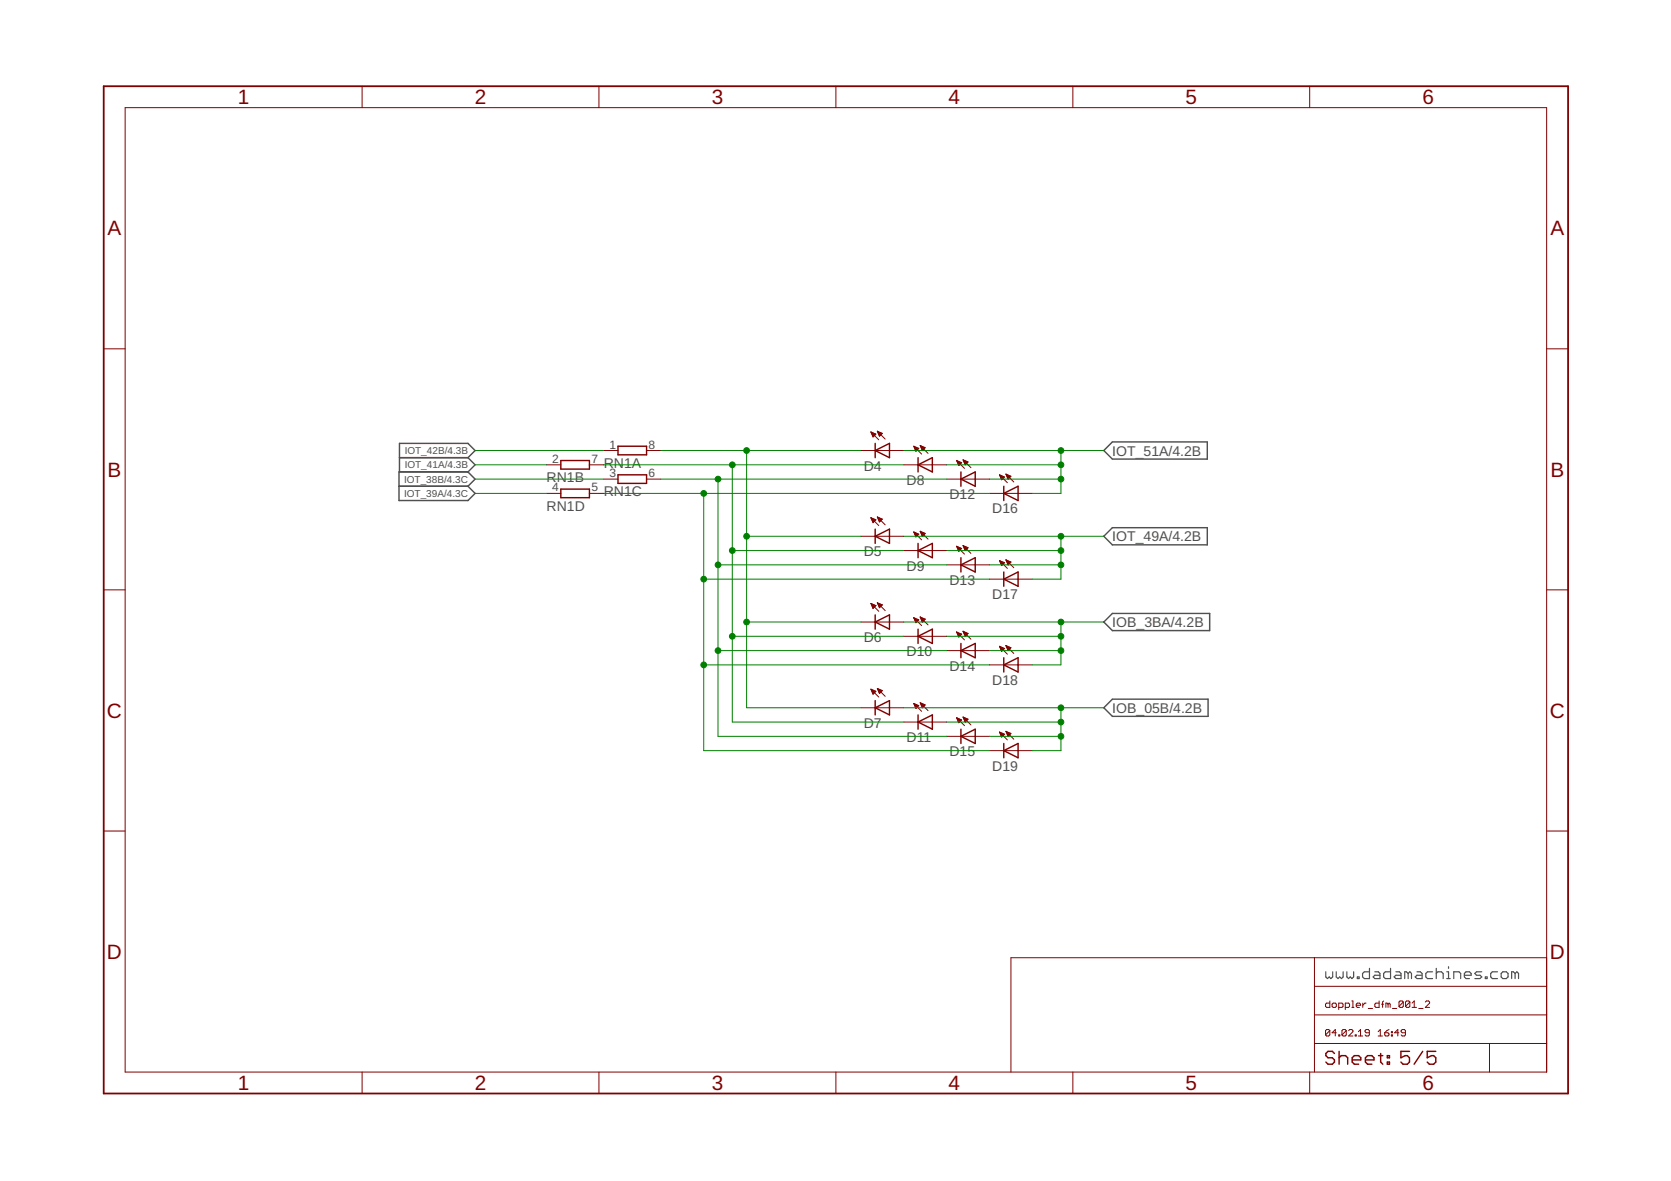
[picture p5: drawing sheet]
<svg xmlns="http://www.w3.org/2000/svg" width="297mm" height="210mm" viewBox="0 0 297 210" stroke-linecap="round" stroke-linejoin="round" font-family="sans-serif">
<g fill="none" stroke="#505050" stroke-width=".21">
<path d="M235.7 172.7v.9l.3 .3 .3-.3 .3 .3 .3-.3v-.9M237.5 172.7v.9l.3 .3 .3-.3 .4 .3 .3-.3v-.9M239.4 172.7v.9l.3 .3 .3-.3 .3 .3 .3-.3v-.9M241.3 173.6h.3v.3h-.3zM243.4 172.1v1.8h-.9l-.3-.3v-.6l.3-.3h.9M244.4 172.7h.6l.3 .3v.9h-.9l-.3-.3 .3-.3h.9M247.2 172.1v1.8h-.9l-.3-.3v-.6l.3-.3h.9M248.1 172.7h.7l.2 .3v.9h-.9l-.3-.3 .3-.3h.9M250.3 173l-.3-.3h-.3v1.2M250.3 173v.9M250.3 173l.3-.3 .3 .3v.9M251.9 172.7h.6l.3 .3v.9h-.9l-.3-.3 .3-.3h.9"/>
<path d="M254.7 172.7h-1l-.3 .3v.6l.3 .3h1M255.3 173l.3-.3h.6l.3 .3v.9M255.3 172.1v1.8M257.2 173.9h.6M257.2 172.7h.3v1.2M257.5 171.8v.3M258.4 173.9v-1.2h1l.3 .3v.9M260.3 173.3h1.2v-.3l-.3-.3h-.6l-.3 .3v.6l.3 .3h.6M263.4 172.7h-.9l-.3 .3 .3 .3h.6l.3 .3-.3 .3h-.9M264 173.6h.4v.3h-.4zM266.2 172.7h-.9l-.3 .3v.6l.3 .3h.9M266.8 173l.3-.3h.7l.3 .3v.6l-.3 .3h-.7l-.3-.3z"/>
<path d="M269.3 173l-.3-.3h-.3v1.2M269.3 173v.9M269.3 173l.3-.3 .3 .3v.9"/>
</g>
<path d="M70.9 86.4h12.3M71 81.3h12.2M83.2 81.3l1.3-1.2-1.3-1.3h-12.2v5.1M83.2 81.3l1.3 1.3-1.3 1.3M83.2 83.9h-12.3v5.1h12.3l1.3-1.3-1.3-1.3M83.2 83.9l1.3 1.3-1.3 1.2M196.2 80.1l1.5-1.6h16.9v3.1h-16.9zM196.2 95.3l1.5-1.5h16.9v3h-16.9zM196.2 110.6l1.5-1.6h17.3v3.1h-17.3zM196.2 125.8l1.5-1.5h17.1v3h-17.1z" fill="none" stroke="#505050" stroke-width=".25"/>
<g fill="none" stroke="#800000" stroke-width=".25">
<path d="M109.9 79.3h5v1.5h-5zM155.6 78.8v2.5M99.7 81.9h5.1v1.5h-5.1zM99.7 86.9h5.1v1.6h-5.1zM109.9 84.4h5v1.5h-5zM155.6 80.1l2.5-1.3v2.5zM155.6 94v2.6M155.6 95.3l2.5-1.3v2.6zM163.2 82.6l2.5-1.3v2.6zM163.2 81.3v2.6M163.2 96.6v2.5M163.2 97.9l2.5-1.3v2.5z"/>
<path d="M170.8 85.2l2.6-1.3v2.5zM170.8 83.9v2.5M170.8 99.1v2.6M178.4 87.7l2.6-1.3v2.6zM178.4 86.4v2.6M155.6 109.3v2.5M155.6 110.6l2.5-1.3v2.5zM163.2 111.8v2.6M163.2 113.1l2.5-1.3v2.6zM170.8 114.4v2.5M170.8 100.4l2.6-1.3v2.6zM170.8 115.6l2.6-1.2v2.5z"/>
<path d="M178.4 101.7v2.5M178.4 116.9v2.5M178.4 102.9l2.6-1.2v2.5zM178.4 118.2l2.6-1.3v2.5zM155.6 124.5v2.6M155.6 125.8l2.5-1.3v2.6zM163.2 127.1v2.5M163.2 128.3l2.5-1.2v2.5zM170.8 129.6v2.5M170.8 130.9l2.6-1.3v2.5zM178.4 132.1v2.6M178.4 133.4l2.6-1.3v2.6z"/>
<path d="M237.2 187.2l-.4-.3h-.7l-.4 .3v.4l.4 .4h.7l.4 .4v.4l-.4 .3h-.7l-.4-.3M238 186.9v2.2M238 188l.4-.4h.8l.4 .4v1.1M240.4 188.4h1.5v-.4l-.4-.4h-.8l-.3 .4v.8l.3 .3h.8M242.7 188.4h1.5v-.4l-.3-.4h-.8l-.4 .4v.8l.4 .3h.8M245 187.6h.8M245.4 187.2v1.6l.4 .3M246.6 187.6h.4v.4h-.4zM246.6 188.8h.4v.3h-.4zM250.5 186.9h-1.5v1.1l.8-.4h.4l.3 .4v.8l-.3 .3h-.8l-.4-.3M252.9 186.9l-1.5 2.2M255.2 186.9h-1.5v1.1l.8-.4h.3l.4 .4v.8l-.4 .3h-.7l-.4-.3"/>
</g>
<g fill="none" stroke="#800000" stroke-width=".18">
<path d="M22.2 19.1h252.7v171.4h-252.7zM64.4 15.3v3.8M106.5 15.3v3.8M148.6 15.3v3.8M190.7 15.3v3.8M232.8 15.3v3.8M18.4 62h3.8M154.8 76.8l1.4 1.4M154.8 76.8l.9 .4-.5 .5zM154.9 76.9h.1M154.9 77h.4M155 77.1h.6"/>
<path d="M155 77.2h.6M155.1 77.4h.4M155.1 77.5h.3M155.2 77.6h.1M156 76.6l1.4 1.4M156 76.6l.8 .4-.5 .5zM156 76.8h.2M156 76.9h.5M156.1 77h.7M156.1 77.1h.7M156.2 77.2h.4M156.3 77.4h.2"/>
<path d="M156.3 77.5h.1M162.4 79.3l1.4 1.4M162.4 79.3l.9 .4-.5 .5zM162.5 79.4h.1M162.5 79.5h.4M162.6 79.7h.6M162.6 79.8h.7M162.7 79.9h.4M163.6 79.2l1.4 1.4M163.6 79.2l.9 .4-.5 .5zM163.6 79.3h.2M163.7 79.4h.4"/>
<path d="M163.7 79.5h.7M163.8 79.7h.6M163.8 79.8h.5M163.9 79.9h.2M274.9 62h3.8M97.2 82.6h2.5M97.2 87.7h2.5M104.8 82.6h2.5M104.8 87.7h2.5M107.3 80.1h2.6M107.3 85.2h2.6M114.9 80.1h2.6"/>
<path d="M114.9 85.2h2.6M153 80.1h7.7M153 95.3h7.7M154.8 92l1.4 1.4M154.8 92l.9 .4-.5 .5zM154.8 92.1h.1M154.9 92.2h.3M154.9 92.3h.6M155 92.4h.7M155 92.6h.5M155.1 92.7h.3M155.2 92.8h.1"/>
<path d="M156 91.9l1.4 1.4M156 91.9l.8 .4-.5 .5zM156 91.9h.1M156 92.1h.4M156.1 92.2h.6M156.1 92.3h.7M156.2 92.4h.5M156.2 92.6h.3M156.3 92.7h.1M160.7 82.6h7.6M160.7 97.9h7.6M162.4 94.6l1.4 1.3"/>
<path d="M162.4 94.6l.9 .3-.5 .5zM162.5 94.6h.1M162.5 94.7h.3M162.6 94.8h.5M162.6 95h.7M162.7 95.1h.5M162.7 95.2h.3M162.7 80h.3M162.8 95.3h.1M162.8 80.1h.1M163.6 94.4l1.4 1.4M163.6 94.4l.9 .4-.5 .5z"/>
<path d="M163.6 94.5h.1M163.6 94.6h.4M163.7 94.7h.6M163.7 94.8h.7M163.8 95h.5M163.9 95.1h.3M163.9 80h.1M163.9 95.2h.2M168.3 85.2h7.6M170.1 81.9l1.3 1.3M170.1 81.9l.8 .3-.5 .5zM170.1 97.1l1.3 1.4"/>
<path d="M170.1 97.1l.8 .4-.5 .5M170.1 97.1l.3 .9M170.1 81.9h.1M170.1 97.1h.1M170.1 97.3h.3M170.1 82.1h.4M170.2 97.4h.5M170.2 82.2h.6M170.2 97.5h.7M170.2 82.3h.7M170.3 97.6h.5M170.3 82.4h.5"/>
<path d="M170.3 97.7h.4M170.3 82.5h.3M170.4 97.9h.1M170.4 82.7h.1M170.4 98h.1M171.2 97l.9 .3-.5 .6zM171.2 81.7l1.4 1.4M171.2 81.7l.9 .4-.5 .5zM171.2 97l1.4 1.4M171.2 97h.1M171.2 81.8h.2M171.3 97.1h.3"/>
<path d="M171.3 81.9h.4M171.3 82.1h.7M171.3 97.3h.6M171.4 97.4h.6M171.4 82.2h.6M171.4 97.5h.5M171.4 82.3h.5M171.5 97.6h.3M171.5 82.4h.3M171.5 97.7h.2M171.5 82.5h.1M175.9 87.7h7.6"/>
<path d="M177.7 84.4l1.4 1.4M177.7 84.4l.9 .4-.5 .5zM177.7 99.6l1.4 1.4M177.7 99.7h.1M177.7 99.6l.9 .4-.5 .5M177.7 99.6l.4 .9M177.7 84.5h.1M177.7 99.8h.3M177.8 84.6h.3M177.8 99.9h.5M177.8 84.7h.6M177.9 84.8h.6"/>
<path d="M177.9 85h.5M177.9 85.1h.4M178 85.2h.1M178.8 84.3l1.4 1.4M178.8 84.3l.9 .3-.5 .6zM178.8 99.5l1.4 1.4M178.8 99.5l.9 .4-.5 .5M178.8 99.5l.4 .9M178.8 84.3h.2M178.8 99.5h.1M178.9 99.7h.3M178.9 84.5h.4"/>
<path d="M178.9 99.8h.6M178.9 84.6h.7M179 99.9h.7M179 84.7h.6M179 84.8h.5M179.1 85h.3M179.2 85.1h.1M18.4 104.8h3.8M153 110.6h7.7M154.8 107.3l1.4 1.3M154.8 107.3h.1M154.8 107.3l.9 .3"/>
<path d="M154.8 107.3l.4 .8M154.9 107.4h.2M154.9 107.5h.5M155 107.6h.7M155 107.8h.6M155.1 107.9h.4M155.1 108h.2M155.2 108.1h.1M155.7 107.6l-.5 .5M156 107.1l.3 .9 .5-.5M156 107.1l1.4 1.4M156 107.1l.8 .4"/>
<path d="M156 107.1h.1M156 107.3h.3M156.1 107.4h.5M156.1 107.5h.7M156.2 107.6h.5M156.2 107.8h.4M156.3 107.9h.2M156.3 108h.1M160.7 113.1h7.6M162.4 109.8l1.4 1.4M162.4 109.8h.1M162.4 109.8l.9 .4"/>
<path d="M162.4 109.8l.4 .9 .5-.5M162.5 109.9h.2M162.5 110h.5M162.6 110.2h.7M162.6 110.3h.6M162.7 110.4h.4M162.8 110.5h.2M162.8 110.6h.1M163.6 109.7l1.4 1.4M163.6 109.7l.9 .3M163.6 109.7l.4 .9 .5-.6M163.6 109.7h.1"/>
<path d="M163.6 109.8h.3M163.7 109.9h.5M163.7 110h.8M163.8 110.2h.5M163.8 110.3h.4M163.9 110.4h.2M163.9 110.5h.1M168.3 100.4h7.6M168.3 115.6h7.6M170.1 112.3l1.3 1.4M170.1 112.3h.1M170.1 112.3l.8 .4-.5 .5z"/>
<path d="M170.1 112.5h.2M170.2 112.6h.4M170.2 112.7h.7M170.3 112.8h.5M170.3 112.9h.4M170.3 113.1h.3M170.4 113.2h.1M171.2 112.2l1.4 1.4M171.2 112.2l.9 .4M171.2 112.2l.4 .9 .5-.5M171.2 112.2h.1M171.2 112.3h.3"/>
<path d="M171.3 112.5h.5M171.3 112.6h.8M171.4 112.7h.6M171.4 112.8h.5M171.5 112.9h.2M171.6 113.1h.1M175.9 102.9h7.6M175.9 118.2h7.6M177.7 114.9l1.4 1.4M177.7 114.9l.9 .4-.5 .5zM177.7 115h.2M177.8 115.1h.4"/>
<path d="M177.8 115.2h.7M177.8 100h.7M177.9 115.4h.6M177.9 100.2h.5M177.9 115.5h.4M177.9 100.3h.4M178 115.6h.2M178 100.4h.2M178 115.7h.1M178.1 100.5h.1M178.8 114.7l1.4 1.4M178.8 114.7l.9 .4-.5 .5z"/>
<path d="M178.8 114.7h.1M178.9 114.9h.2M178.9 115h.5M179 115.1h.7M179 100h.6M179 115.2h.6M179.1 115.4h.4M179.1 100.2h.3M179.1 115.5h.2M179.1 100.3h.2M179.2 115.6h.1M179.2 100.4h.1"/>
<path d="M274.9 104.8h3.8M153 125.8h7.7M154.8 122.5l.9 .4-.5 .5zM154.8 122.5l1.4 1.4M154.9 122.6h.1M154.9 122.7h.4M155 122.8h.6M155 123h.6M155.1 123.1h.4M155.1 123.2h.3M155.2 123.3h.1M156 122.4l.8 .3-.5 .6z"/>
<path d="M156 122.4l1.4 1.4M156 122.5h.2M156 122.6h.5M156.1 122.7h.7M156.1 122.8h.7M156.2 123h.4M156.3 123.1h.2M156.3 123.2h.1M160.7 128.3h7.6M162.4 125l.9 .4-.5 .5zM162.4 125l1.4 1.4M162.5 125.1h.1"/>
<path d="M162.5 125.2h.4M162.6 125.4h.6M162.6 125.5h.6M162.7 125.6h.4M162.7 125.7h.3M162.8 125.8h.1M163.6 124.9l1.4 1.4M163.6 124.9l.9 .4-.5 .5zM163.6 125h.2M163.7 125.1h.4M163.7 125.2h.7M163.8 125.4h.6"/>
<path d="M163.8 125.5h.5M163.9 125.6h.2M163.9 125.7h.1M168.3 130.9h7.6M170.1 127.6l1.3 1.4M170.1 127.6l.8 .4-.5 .5zM170.1 127.7h.1M170.1 127.8h.4M170.2 127.9h.6M170.2 128h.7M170.3 128.1h.5M170.3 128.2h.3"/>
<path d="M170.4 128.4h.1M171.2 127.4l1.4 1.4M171.2 127.4l.9 .4-.5 .5zM171.2 127.5h.2M171.3 127.7h.4M171.3 127.8h.7M171.4 127.9h.6M171.4 128h.5M171.5 128.1h.3M171.5 128.2h.1M175.9 133.4h7.6M177.7 130.1l1.4 1.4"/>
<path d="M177.7 130.1l.9 .4-.5 .5zM177.7 130.2h.1M177.8 130.3h.3M177.8 130.4h.6M177.9 130.6h.6M177.9 130.7h.5M177.9 130.8h.3M178 130.9h.1M178.8 130l1.4 1.4M178.8 130l.9 .4-.5 .5zM178.8 130.1h.2M178.9 130.2h.4"/>
<path d="M178.9 130.3h.7M179 130.4h.6M179 130.6h.5M179.1 130.7h.3M179.2 130.8h.1M18.4 147.7h3.8M274.9 147.7h3.8M233.7 170.2v20.3M233.7 175.3h41.2M236.4 177.9v1.1h-.6l-.2-.1v-.4l.2-.2h.6M236.8 178.5l.2-.2h.4l.2 .2v.4l-.2 .1h-.4l-.2-.1zM238 179h.5l.2-.1v-.4l-.2-.2h-.5v1.1"/>
<path d="M239.1 179h.6l.2-.1v-.4l-.2-.2h-.6v1.1M240.3 179h.4M240.3 177.9h.2v1.1M241.1 178.7h.8l-.2-.4h-.4l-.2 .2v.4l.2 .1h.4M242.3 178.3v.7M242.8 178.3h-.2l-.3 .4M243.2 179.2h.8M245.2 177.9v1.1h-.6l-.2-.1v-.4l.2-.2h.6M245.6 178.5h.4M246 177.9l-.2 .2v.9M246.7 178.5l-.3-.2v.7M246.7 178.5v.5"/>
<path d="M246.7 178.5l.2-.2 .2 .2v.5M247.5 179.2h.8M249.4 178.1v.8l-.1 .1h-.4l-.2-.1M249.4 178.1l-.1-.2h-.4l-.2 .2v.8M249.4 178.1l-.7 .8M250.6 178.1v.8l-.2 .1h-.4l-.1-.1M250.6 178.1l-.2-.2h-.4l-.1 .2v.8M250.6 178.1l-.7 .8M251 179h.8M251 178.3l.4-.4v1.1M252.2 179.2h.8M253.4 178.1l.2-.2h.3l.2 .2v.2l-.7 .7h.7"/>
<path d="M274.9 170.2h-95.2v20.3M64.4 190.5v3.9M106.5 190.5v3.9M148.6 190.5v3.9M190.7 190.5v3.9M232.8 190.5v3.9M233.7 185.5h41.2M233.7 180.4h41.2M236.4 183.2v.7l-.2 .2h-.4l-.2-.2M236.4 183.2l-.2-.2h-.4l-.2 .2v.7M236.4 183.2l-.8 .7M237.6 183.6h-.8l.6-.6v1.1"/>
<path d="M238 183.9h.2v.2h-.2zM239.3 183.2l-.2-.2h-.4l-.2 .2v.7M239.3 183.2v.7l-.2 .2h-.4l-.2-.2M239.3 183.2l-.8 .7M239.7 183.2l.2-.2h.4l.2 .2v.2l-.8 .7h.8M240.9 183.9h.2v.2h-.2zM241.5 183.4l.4-.4v1.1M241.5 184.1h.7M243.4 183.6h-.6l-.1-.2 .1-.4h.4l.2 .2v.7l-.2 .2h-.4l-.1-.2M245 184.1h.7M245 183.4l.4-.4v1.1M246.1 183.6h.6l.2 .3-.2 .2h-.4l-.2-.2z"/>
<path d="M246.9 183l-.8 .6M247.3 183.9h.2v.2h-.2zM247.3 183.4h.2v.2h-.2zM248.7 183.6h-.8l.6-.6v1.1M249.8 183.6h-.5l-.2-.2 .2-.4h.3l.2 .2v.7l-.2 .2h-.3l-.2-.2M264.8 185.5v5"/>
</g>
<path d="M18.4 15.3h260.3v179.1h-260.3z" fill="none" stroke="#800000" stroke-width=".32"/>
<g fill="none" stroke="#008000" stroke-width=".18">
<path d="M84.5 85.2h22.8M84.5 80.1h22.8M84.5 82.6h12.7M84.5 87.7h12.7M107.3 82.6h53.4M107.3 87.7h68.6M117.5 85.2h50.8M117.5 80.1h35.5M125.1 87.7v45.7h50.8M127.6 85.2v45.7h40.7M130.2 82.6v45.7h30.5M130.2 97.9h30.5"/>
<path d="M132.7 80.1v45.7h20.3M132.7 95.3h20.3M160.7 95.3h35.5M160.7 80.1h35.5M168.3 82.6h20.3M168.3 97.9h20.3M175.9 85.2h12.7M188.6 80.1v7.6h-5.1M188.6 95.3v7.6h-5.1M125.1 118.2h50.8M125.1 102.9h50.8M127.6 100.4h40.7"/>
<path d="M127.6 115.6h40.7M130.2 113.1h30.5M132.7 110.6h20.3M160.7 110.6h35.5M168.3 113.1h20.3M175.9 100.4h12.7M175.9 115.6h12.7M188.6 110.6v7.6h-5.1M160.7 125.8h35.5M168.3 128.3h20.3M175.9 130.9h12.7M188.6 125.8v7.6h-5.1"/>
</g>
<g fill="#008000" stroke="#008000" stroke-width=".18">
<circle cx="127.6" cy="85.2" r=".51"/>
<circle cx="127.6" cy="100.4" r=".51"/>
<circle cx="127.6" cy="115.6" r=".51"/>
<circle cx="132.7" cy="80.1" r=".51"/>
<circle cx="132.7" cy="95.3" r=".51"/>
<circle cx="132.7" cy="110.6" r=".51"/>
<circle cx="130.2" cy="82.6" r=".51"/>
<circle cx="130.2" cy="97.9" r=".51"/>
<circle cx="130.2" cy="113.1" r=".51"/>
<circle cx="125.1" cy="87.7" r=".51"/>
<circle cx="125.1" cy="102.9" r=".51"/>
<circle cx="125.1" cy="118.2" r=".51"/>
<circle cx="188.6" cy="82.6" r=".51"/>
<circle cx="188.6" cy="85.2" r=".51"/>
<circle cx="188.6" cy="80.1" r=".51"/>
<circle cx="188.6" cy="97.9" r=".51"/>
<circle cx="188.6" cy="100.4" r=".51"/>
<circle cx="188.6" cy="95.3" r=".51"/>
<circle cx="188.6" cy="128.3" r=".51"/>
<circle cx="188.6" cy="130.9" r=".51"/>
<circle cx="188.6" cy="125.8" r=".51"/>
<circle cx="188.6" cy="113.1" r=".51"/>
<circle cx="188.6" cy="115.6" r=".51"/>
<circle cx="188.6" cy="110.6" r=".51"/>
</g>
<g font-size="3.7" fill="#800000">
<text x="42.3" y="18.5">1</text>
<text x="84.4" y="18.5">2</text>
<text x="126.5" y="18.5">3</text>
<text x="168.6" y="18.5">4</text>
<text x="210.7" y="18.5">5</text>
<text x="252.9" y="18.5">6</text>
<text x="19.1" y="41.9">A</text>
<text x="275.6" y="41.9">A</text>
<text x="19.1" y="84.7">B</text>
<text x="275.6" y="84.7">B</text>
<text x="19" y="127.6">C</text>
<text x="275.5" y="127.6">C</text>
<text x="19" y="170.4">D</text>
<text x="275.5" y="170.4">D</text>
<text x="42.3" y="193.7">1</text>
<text x="84.4" y="193.7">2</text>
<text x="126.5" y="193.7">3</text>
<text x="168.6" y="193.7">4</text>
<text x="210.7" y="193.7">5</text>
<text x="252.9" y="193.7">6</text>
</g>
<g font-size="2.5" fill="#505050">
<text x="107.3" y="83.1">RN1A</text>
<text x="153.5" y="83.6">D4</text>
<text x="197.7" y="81">IOT_51A/4.2B</text>
<text x="97.2" y="85.7">RN1B</text>
<text x="107.3" y="88.2">RN1C</text>
<text x="161.2" y="86.2">D8</text>
<text x="168.8" y="88.7">D12</text>
<text x="97.2" y="90.7">RN1D</text>
<text x="176.4" y="91.3">D16</text>
<text x="153.5" y="98.9">D5</text>
<text x="161.2" y="101.4">D9</text>
<text x="197.7" y="96.2">IOT_49A/4.2B</text>
<text x="168.8" y="104">D13</text>
<text x="176.4" y="106.5">D17</text>
<text x="197.7" y="111.4">IOB_3BA/4.2B</text>
<text x="153.5" y="114.1">D6</text>
<text x="161.2" y="116.6">D10</text>
<text x="168.8" y="119.2">D14</text>
<text x="176.4" y="121.7">D18</text>
<text x="153.5" y="129.3">D7</text>
<text x="161.2" y="131.9">D11</text>
<text x="197.7" y="126.7">IOB_05B/4.2B</text>
<text x="168.8" y="134.4">D15</text>
<text x="176.4" y="137">D19</text>
</g>
<g font-size="2.1" fill="#505050">
<text x="98.2" y="82.3">2</text>
<text x="105.1" y="82.3">7</text>
<text x="108.3" y="79.7">1</text>
<text x="115.3" y="79.7">8</text>
<text x="98.2" y="87.3">4</text>
<text x="105.1" y="87.3">5</text>
<text x="108.3" y="84.8">3</text>
<text x="115.3" y="84.8">6</text>
</g>
<g font-size="1.8" fill="#505050">
<text x="71.9" y="80.7">IOT_42B/4.3B</text>
<text x="71.9" y="83.3">IOT_41A/4.3B</text>
<text x="71.8" y="85.8">IOT_38B/4.3C</text>
<text x="71.8" y="88.3">IOT_39A/4.3C</text>
</g>
</svg>
